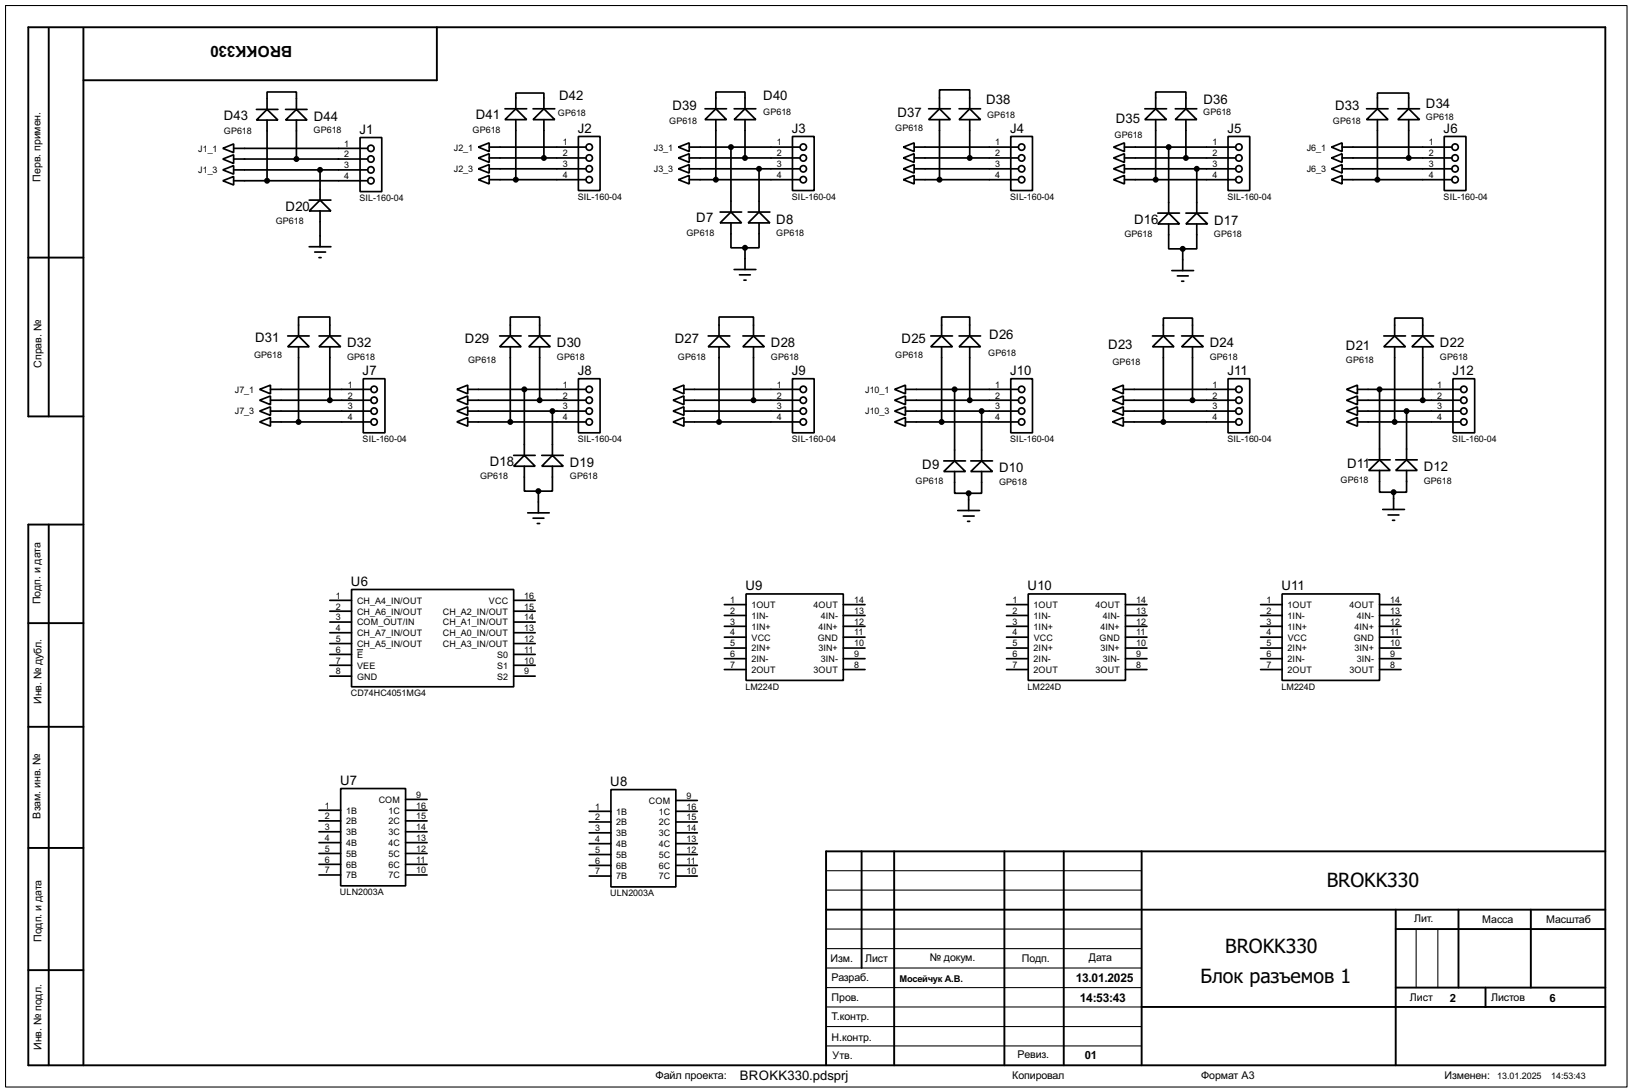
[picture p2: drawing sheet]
<svg xmlns="http://www.w3.org/2000/svg" width="383mm" height="256mm" viewBox="0 0 383 256" stroke-linecap="round" stroke-linejoin="round" font-family="sans-serif">
<path d="M1.3 1.3h381v254h-381zM194.1 218.2h74.2M194.1 209.1h74.2M194.1 204.5h74.2M332.8 218.2v13.8M337.9 218.2v13.8M194.1 222.8h74.2M194.1 232h74.2M194.1 236.5h74.2M194.1 227.4h74.2M194.1 241.1h74.2M194.1 245.7h74.2" fill="none" stroke="#000" stroke-width=".25"/>
<g fill="none" stroke="#000" stroke-width=".45">
<path d="M11.5 6.7v91.1M19.6 6.7v243.5M102.7 6.4v12.5h-83.1M6.7 60.5h12.9M19.6 97.8h-12.9v-91.4h370.5v243.8h-370.5v-127h12.9M11.5 123.2v127M6.7 146.4h12.9M6.7 170.7h12.9M6.7 199.2h12.9M202.5 200v27.4M210.1 200v50.2M236 200v50.2"/>
<path d="M250 200v50.2M268.3 200v50.2M377.2 200h-183.1v50.2M194.1 213.7h183.1M328 213.7v36.5M328 218.2h49.2M342.7 213.7v18.3M359.7 213.7v18.3M6.7 227.9h12.9M268.3 236.5h108.9M328 232h49.2M349.1 232v4.5"/>
</g>
<g fill="none" stroke="#000" stroke-width=".4">
<path d="M52.4 34.9l2.5-1.1v2.1zM52.4 37.4l2.5-1v2zM52.4 39.9l2.5-1v2zM54.9 34.9h31.5M54.9 39.9h31.5M54.9 37.4h31.5M60.3 25.7h5M62.8 25.7l2.5 2.5h-5zM62.8 25.7v-4.1h6.9v4.1M62.8 28.2v14.3M67.1 28.2l2.6-2.5 2.5 2.5zM67.1 25.7h5.1"/>
<path d="M69.7 28.2v9.2M75.2 39.9v7.1M84.6 32.3h5.1v12.7h-5.1zM112.4 34.6l2.6-1v2zM112.4 37.1l2.6-1v2.1zM112.4 39.7l2.6-1v2zM115 34.6h22.7M115 39.7h22.7M115 37.1h22.7M118.7 25.6h5.1M121.2 25.6l2.6 2.5h-5.1zM121.2 25.6v-3.7h6.6v3.7"/>
<path d="M121.2 28.1v14.1M125.3 25.6h5.1M127.8 25.6l2.6 2.5h-5.1zM127.8 28.1v9M135.9 32.1h5.1v12.7h-5.1zM159.4 34.6l2.6-1v2zM159.4 37.1l2.6-1v2.1zM159.4 39.7l2.6-1v2zM162 34.6h26M162 39.7h26M162 37.1h26M165.7 25.6h5"/>
<path d="M168.2 25.6l2.5 2.5h-5zM168.2 25.6v-4h6.9v4M168.2 28.1v14.1M171.8 34.6v15.2M172.5 25.6h5.1M175.1 25.6l2.5 2.5h-5.1zM175.1 28.1v9M178.4 39.7v10.1M186.2 32.1h5.1v12.7h-5.1zM212.3 34.6l2.5-1v2zM212.3 37.1l2.5-1v2.1zM212.3 39.7l2.5-1v2z"/>
<path d="M214.8 34.6h24.5M214.8 39.7h24.5M214.8 37.1h24.5M218.2 25.6h5.1M220.8 25.6l2.5 2.5h-5.1zM220.8 25.6v-4.5h7.1v4.5M220.8 28.1v14.1M225.4 25.6h5M227.9 25.6l2.5 2.5h-5zM227.9 28.1v9M237.5 32.1h5.1v12.7h-5.1zM261.7 34.6l2.5-1v2z"/>
<path d="M261.7 37.1l2.5-1v2.1zM261.7 39.7l2.5-1v2zM264.2 34.6h26.2M264.2 39.7h26.2M264.2 37.1h26.2M269 28.1l2.6-2.5 2.5 2.5zM269 25.6h5.1M271.6 25.6v-4h7.1v4M271.6 28.1v14.1M274.6 34.6v15.5M276.2 25.6h5M278.7 25.6l2.5 2.5h-5z"/>
<path d="M278.7 28.1v9M281.2 39.7v10.4M288.6 32.1h5.1v12.7h-5.1zM312.9 34.6l2.5-1v2zM312.9 37.1l2.5-1v2.1zM312.9 39.7l2.5-1v2zM315.4 34.6h25.8M315.4 39.7h25.8M315.4 37.1h25.8M321.1 28.1l2.6-2.5 2.5 2.5zM321.1 25.6h5.1M323.7 25.6v-3.7h7.3v3.7"/>
<path d="M323.7 28.1v14.1M328.5 28.1l2.5-2.5 2.6 2.5zM328.5 25.6h5.1M331 28.1v9M339.4 32.1h5.1v12.7h-5.1zM52.4 42.5l2.5-1v2zM54.9 42.5h31.5M72.7 47h5.1M72.7 58h5.1M74 59.2h2.5M75.2 47l2.6 2.6h-5.1zM75.2 49.6v8.4"/>
<path d="M112.4 42.2l2.6-1v2zM115 42.2h22.7M159.4 42.2l2.6-1v2zM162 42.2h26M169.2 49.8h5.1M171.8 49.8l2.5 2.6h-5.1zM171.8 52.4v5.8h3.3M175.1 58.2v5.1M175.8 49.8h5.1M178.4 49.8l2.5 2.6h-5.1zM178.4 52.4v5.8h-3.3M212.3 42.2l2.5-1v2z"/>
<path d="M214.8 42.2h24.5M261.7 42.2l2.5-1v2zM264.2 42.2h26.2M272.1 50.1h5.1M274.6 50.1l2.6 2.5h-5.1zM274.6 52.6v5.9h3.3M277.9 58.5v5.1M278.7 50.1h5.1M281.2 50.1l2.6 2.5h-5.1zM281.2 52.6v5.9h-3.3M312.9 42.2l2.5-1v2zM315.4 42.2h25.8"/>
<path d="M67.6 78.9h5.1M70.2 78.9l2.5 2.6h-5.1zM70.2 78.9v-4.4h7.3v4.4M75 60.5h.5M75 78.9h5.1M77.5 78.9l2.6 2.6h-5.1zM117.4 78.9h5.1M119.9 78.9l2.6 2.6h-5.1zM119.9 78.9v-4.4h6.9v4.4M124.3 78.9h5M126.8 78.9l2.5 2.6h-5zM166.4 78.9h5.1"/>
<path d="M169 78.9v-4.4h8.1v4.4M172.5 63.3h5.1M173.8 64.6h2.5M174.6 78.9h5M174.8 65.8h.5M177.1 78.9l2.5 2.6h-5zM218.7 78.9h5.1M221.3 78.9l2.5 2.6h-5.1zM221.3 78.9v-4.4h6.6v4.4M225.4 78.9h5M227.9 78.9l2.5 2.6h-5zM270.8 78.9h5.1"/>
<path d="M273.4 78.9l2.5 2.6h-5.1zM273.4 78.9v-4.2h6.8v4.2M275.4 63.6h5.1M276.7 64.8h2.5M277.7 66.1h.5M277.7 78.9h5.1M325.2 78.9h5.1M327.7 78.9v-4.2h6.6v4.2M331.8 78.9h5.1M61 91.5l2.6-1v2zM61 94l2.6-1v2.1zM61 96.6l2.6-1v2z"/>
<path d="M61 99.1l2.6-1v2zM63.6 91.5h23.6M63.6 96.6h23.6M63.6 94h23.6M63.6 99.1h23.6M70.2 81.5v17.6M77.5 81.5v12.5M85.4 89h5.1v12.7h-5.1zM107.4 91.5l2.5-1v2zM107.4 94l2.5-1v2.1zM107.4 96.6l2.5-1v2zM107.4 99.1l2.5-1v2z"/>
<path d="M109.9 91.5h27.8M109.9 96.6h27.8M109.9 94h27.8M109.9 99.1h27.8M119.9 81.5v17.6M123.2 91.5v15.5M126.8 81.5v12.5M129.8 96.6v10.4M135.9 89h5.1v12.7h-5.1zM158.2 91.5l2.5-1v2zM158.2 94l2.5-1v2.1zM158.2 96.6l2.5-1v2z"/>
<path d="M158.2 99.1l2.5-1v2zM160.7 91.5h27.3M160.7 96.6h27.3M160.7 94h27.3M160.7 99.1h27.3M166.4 81.5l2.6-2.6 2.5 2.6zM169 81.5v17.6M177.1 81.5v12.5M186.2 89h5.1v12.7h-5.1zM210.2 91.5l2.6-1v2zM210.2 94l2.6-1v2.1zM210.2 96.6l2.6-1v2z"/>
<path d="M210.2 99.1l2.6-1v2zM212.8 91.5h26.5M212.8 96.6h26.5M212.8 94h26.5M212.8 99.1h26.5M221.3 81.5v17.6M224.3 91.5v16.8M227.9 81.5v12.5M230.7 96.6v11.7M237.5 89h5.1v12.7h-5.1zM261.4 91.5l2.6-1v2zM261.4 94l2.6-1v2.1z"/>
<path d="M261.4 96.6l2.6-1v2zM261.4 99.1l2.6-1v2zM264 91.5h26.4M264 96.6h26.4M264 94h26.4M264 99.1h26.4M273.4 81.5v17.6M277.7 81.5l2.5-2.6 2.6 2.6zM280.2 81.5v12.5M288.6 89h5.1v12.7h-5.1zM316.4 91.5l2.6-1v2zM316.4 94l2.6-1v2.1z"/>
<path d="M316.4 96.6l2.6-1v2zM316.4 99.1l2.6-1v2zM319 91.5h24.2M319 96.6h24.2M319 94h24.2M319 99.1h24.2M324.2 91.5v16.5M325.2 81.5l2.5-2.6 2.6 2.6zM327.7 81.5v17.6M330.5 96.6v11.4M331.8 81.5l2.5-2.6 2.6 2.6zM334.3 81.5v12.5"/>
<path d="M341.4 89h5.1v12.7h-5.1zM120.7 107h5.1M123.2 107l2.6 2.5h-5.1zM123.2 109.5v5.9h3.3M126.5 115.4v5.1M127.3 107h5.1M129.8 107l2.6 2.5h-5.1zM129.8 109.5v5.9h-3.3M221.8 110.8l2.5-2.5 2.6 2.5zM221.8 108.3h5.1M224.3 110.8v5.1h3.3M225.1 119.9h5.1"/>
<path d="M227.6 115.9v4M228.1 110.8l2.6-2.5 2.5 2.5zM228.1 108.3h5.1M230.7 110.8v5.1h-3.1M321.6 110.5l2.6-2.5 2.5 2.5zM321.6 108h5.1M324.2 110.5v5.1h3.3M324.9 119.7h5.1M327.5 115.6v4.1M328 110.5l2.5-2.5 2.5 2.5zM328 108h5M330.5 110.5v5.1h-3"/>
<path d="M82.6 138.5h38.1v22.8h-38.1zM124 120.5h5.1M125.3 121.7h2.5M126.3 123h.5M175.3 139.5h22.9v20.3h-22.9zM226.4 121.2h2.5M227.4 122.5h.5M241.6 139.5h22.9v20.3h-22.9zM301.3 139.5h22.9v20.3h-22.9zM326.2 121h2.5M327.2 122.2h.5M77.5 141h5.1"/>
<path d="M77.5 143.6h5.1M77.5 146.1h5.1M77.5 148.6h5.1M77.5 151.2h5.1M77.5 153.7h5.1M77.5 156.3h5.1M77.5 158.8h5.1M120.7 141h5.1M120.7 143.6h5.1M120.7 146.1h5.1M120.7 148.6h5.1M120.7 151.2h5.1"/>
<path d="M120.7 153.7h5.1M120.7 156.3h5.1M120.7 158.8h5.1M170.2 142h5.1M170.2 144.6h5.1M170.2 147.1h5.1M170.2 149.7h5.1M170.2 152.2h5.1M170.2 154.7h5.1M170.2 157.3h5.1M198.2 142h5.1M198.2 144.6h5.1"/>
<path d="M198.2 147.1h5.1M198.2 149.7h5.1M198.2 152.2h5.1M198.2 154.7h5.1M198.2 157.3h5.1M236.5 142h5.1M236.5 144.6h5.1M236.5 147.1h5.1M236.5 149.7h5.1M236.5 152.2h5.1M236.5 154.7h5.1M236.5 157.3h5.1"/>
<path d="M264.5 142h5M264.5 144.6h5M264.5 147.1h5M264.5 149.7h5M264.5 152.2h5M264.5 154.7h5M264.5 157.3h5M296.2 142h5.1M296.2 144.6h5.1M296.2 147.1h5.1M296.2 149.7h5.1M296.2 152.2h5.1"/>
<path d="M296.2 154.7h5.1M296.2 157.3h5.1M324.2 142h5M324.2 144.6h5M324.2 147.1h5M324.2 149.7h5M324.2 152.2h5M324.2 154.7h5M324.2 157.3h5M75 190.3h5.1M75 192.8h5.1M75 195.4h5.1"/>
<path d="M75 197.9h5.1M80.1 185.2h15.2v22.9h-15.2zM95.3 190.3h5.1M95.3 192.8h5.1M95.3 195.4h5.1M95.3 197.9h5.1M95.3 187.8h5.1M138.5 190.6h5.1M138.5 193.1h5.1M138.5 195.6h5.1M138.5 198.2h5.1M143.6 185.5h15.2v22.8h-15.2z"/>
<path d="M158.8 190.6h5.1M158.8 193.1h5.1M158.8 195.6h5.1M158.8 198.2h5.1M158.8 188h5.1M75 200.5h5.1M75 203h5.1M75 205.5h5.1M95.3 200.5h5.1M95.3 203h5.1M95.3 205.5h5.1M138.5 200.7h5.1"/>
<path d="M138.5 203.3h5.1M138.5 205.8h5.1M158.8 200.7h5.1M158.8 203.3h5.1M158.8 205.8h5.1"/>
<circle cx="87.1" cy="37.4" r=".75"/>
<circle cx="87.1" cy="39.9" r=".75"/>
<circle cx="87.1" cy="34.9" r=".75"/>
<circle cx="138.4" cy="37.1" r=".75"/>
<circle cx="138.4" cy="39.7" r=".75"/>
<circle cx="138.4" cy="34.6" r=".75"/>
<circle cx="188.7" cy="39.7" r=".75"/>
<circle cx="188.7" cy="34.6" r=".75"/>
<circle cx="188.7" cy="37.1" r=".75"/>
<circle cx="240" cy="39.7" r=".75"/>
<circle cx="240" cy="37.1" r=".75"/>
<circle cx="240" cy="34.6" r=".75"/>
<circle cx="291.1" cy="34.6" r=".75"/>
<circle cx="291.1" cy="37.1" r=".75"/>
<circle cx="291.1" cy="39.7" r=".75"/>
<circle cx="341.9" cy="37.1" r=".75"/>
<circle cx="341.9" cy="39.7" r=".75"/>
<circle cx="341.9" cy="34.6" r=".75"/>
<circle cx="87.1" cy="42.5" r=".75"/>
<circle cx="138.4" cy="42.2" r=".75"/>
<circle cx="188.7" cy="42.2" r=".75"/>
<circle cx="240" cy="42.2" r=".75"/>
<circle cx="291.1" cy="42.2" r=".75"/>
<circle cx="341.9" cy="42.2" r=".75"/>
<circle cx="87.9" cy="99.1" r=".75"/>
<circle cx="87.9" cy="96.6" r=".75"/>
<circle cx="87.9" cy="91.5" r=".75"/>
<circle cx="87.9" cy="94" r=".75"/>
<circle cx="138.4" cy="99.1" r=".75"/>
<circle cx="138.4" cy="91.5" r=".75"/>
<circle cx="138.4" cy="96.6" r=".75"/>
<circle cx="138.4" cy="94" r=".75"/>
<circle cx="188.7" cy="96.6" r=".75"/>
<circle cx="188.7" cy="94" r=".75"/>
<circle cx="188.7" cy="91.5" r=".75"/>
<circle cx="188.7" cy="99.1" r=".75"/>
<circle cx="240" cy="91.5" r=".75"/>
<circle cx="240" cy="94" r=".75"/>
<circle cx="240" cy="99.1" r=".75"/>
<circle cx="240" cy="96.6" r=".75"/>
<circle cx="291.1" cy="99.1" r=".75"/>
<circle cx="291.1" cy="96.6" r=".75"/>
<circle cx="291.1" cy="91.5" r=".75"/>
<circle cx="291.1" cy="94" r=".75"/>
<circle cx="343.9" cy="91.5" r=".75"/>
<circle cx="343.9" cy="99.1" r=".75"/>
<circle cx="343.9" cy="96.6" r=".75"/>
<circle cx="343.9" cy="94" r=".75"/>
</g>
<path d="M83.9 152.6h1.4" fill="none" stroke="#000" stroke-width=".23"/>
<g fill="#000" stroke="#000" stroke-width=".4">
<circle cx="69.6" cy="37.4" r=".5"/>
<circle cx="75.2" cy="39.9" r=".5"/>
<circle cx="127.8" cy="37.1" r=".5"/>
<circle cx="171.7" cy="34.6" r=".5"/>
<circle cx="175" cy="37.1" r=".5"/>
<circle cx="178.3" cy="39.7" r=".5"/>
<circle cx="227.8" cy="37.1" r=".5"/>
<circle cx="274.6" cy="34.6" r=".5"/>
<circle cx="278.6" cy="37.1" r=".5"/>
<circle cx="281.2" cy="39.7" r=".5"/>
<circle cx="331" cy="37.1" r=".5"/>
<circle cx="62.7" cy="42.5" r=".5"/>
<circle cx="121.2" cy="42.2" r=".5"/>
<circle cx="168.2" cy="42.2" r=".5"/>
<circle cx="175" cy="58.2" r=".5"/>
<circle cx="220.7" cy="42.2" r=".5"/>
<circle cx="271.5" cy="42.2" r=".5"/>
<circle cx="277.9" cy="58.5" r=".5"/>
<circle cx="323.6" cy="42.2" r=".5"/>
<circle cx="70.1" cy="99.1" r=".5"/>
<circle cx="77.5" cy="94" r=".5"/>
<circle cx="119.9" cy="99.1" r=".5"/>
<circle cx="123.2" cy="91.5" r=".5"/>
<circle cx="126.8" cy="94" r=".5"/>
<circle cx="129.8" cy="96.6" r=".5"/>
<circle cx="168.9" cy="99.1" r=".5"/>
<circle cx="177" cy="94" r=".5"/>
<circle cx="221.2" cy="99.1" r=".5"/>
<circle cx="224.3" cy="91.5" r=".5"/>
<circle cx="227.8" cy="94" r=".5"/>
<circle cx="230.6" cy="96.6" r=".5"/>
<circle cx="273.3" cy="99.1" r=".5"/>
<circle cx="280.2" cy="94" r=".5"/>
<circle cx="324.1" cy="91.5" r=".5"/>
<circle cx="327.7" cy="99.1" r=".5"/>
<circle cx="330.5" cy="96.6" r=".5"/>
<circle cx="334.3" cy="94" r=".5"/>
<circle cx="126.5" cy="115.4" r=".5"/>
<circle cx="227.6" cy="115.9" r=".5"/>
<circle cx="327.4" cy="115.6" r=".5"/>
</g>
<g font-size="5.6">
<text x="311.8" y="208.3">BROKK330</text>
<text x="287.9" y="223.8">BROKK330</text>
<text x="282.1" y="230.9">Блок разъемов 1</text>
</g>
<text font-size="4.1" x="68.7" y="10.8" transform="rotate(-180 68.7 10.8)">BROKK330</text>
<g font-size="3.5">
<text x="131.4" y="23.4">D42</text>
<text x="179.4" y="23.4">D40</text>
<text x="52.6" y="28.2">D43</text>
<text x="73.7" y="28.4">D44</text>
<text x="111.8" y="28">D41</text>
<text x="158" y="26">D39</text>
<text x="210.9" y="27.5">D37</text>
<text x="231.7" y="24.4">D38</text>
<text x="262.2" y="29">D35</text>
<text x="282.8" y="24.4">D36</text>
<text x="313.7" y="26">D33</text>
<text x="335.1" y="25.4">D34</text>
<text x="84.5" y="31.5">J1</text>
<text x="135.8" y="31.3">J2</text>
<text x="186.1" y="31.3">J3</text>
<text x="237.4" y="31.3">J4</text>
<text x="288.4" y="31.3">J5</text>
<text x="339.2" y="31.3">J6</text>
<text x="67.1" y="49.4">D20</text>
<text x="163.6" y="52.2">D7</text>
<text x="182.4" y="52.5">D8</text>
<text x="266.5" y="52.5">D16</text>
<text x="285.3" y="52.8">D17</text>
<text x="60" y="80.3">D31</text>
<text x="81.6" y="81.6">D32</text>
<text x="109.3" y="80.6">D29</text>
<text x="130.9" y="81.6">D30</text>
<text x="158.6" y="80.6">D27</text>
<text x="181.2" y="81.6">D28</text>
<text x="211.9" y="80.6">D25</text>
<text x="232.5" y="79.6">D26</text>
<text x="260.4" y="81.8">D23</text>
<text x="284.3" y="81.6">D24</text>
<text x="316.3" y="82.1">D21</text>
<text x="338.4" y="81.6">D22</text>
<text x="85.2" y="88.2">J7</text>
<text x="135.8" y="88.2">J8</text>
<text x="186.1" y="88.2">J9</text>
<text x="237.4" y="88.2">J10</text>
<text x="288.4" y="88.2">J11</text>
<text x="341.3" y="88.2">J12</text>
<text x="115.1" y="109.4">D18</text>
<text x="133.9" y="109.7">D19</text>
<text x="216.7" y="110.2">D9</text>
<text x="234.8" y="111">D10</text>
<text x="316.5" y="109.9">D11</text>
<text x="334.6" y="110.7">D12</text>
<text x="82.5" y="137.7">U6</text>
<text x="175.2" y="138.7">U9</text>
<text x="241.5" y="138.7">U10</text>
<text x="301.1" y="138.7">U11</text>
<text x="79.9" y="184.4">U7</text>
<text x="143.4" y="184.7">U8</text>
<text x="173.8" y="253.6">BROKK330.pdsprj</text>
</g>
<g font-size="3.2">
<text x="252.8" y="230.7">13.01.2025</text>
<text x="253.8" y="235.4">14:53:43</text>
</g>
<g font-size="3">
<text x="340.7" y="235.4">2</text>
<text x="364.1" y="235.4">6</text>
<text x="254.9" y="248.8">01</text>
</g>
<text font-size="2.9" x="154" y="253.5">Файл проекта:</text>
<g font-size="2.8">
<text x="9.5" y="42.7" transform="rotate(-90 9.5 42.7)">Перв. примен.</text>
<text x="9.7" y="86.4" transform="rotate(-90 9.7 86.4)">Справ. №</text>
<text x="9.5" y="142" transform="rotate(-90 9.5 142)">Подп. и дата</text>
<text x="9.7" y="165.4" transform="rotate(-90 9.7 165.4)">Инв. № дубл.</text>
<text x="9.5" y="192.3" transform="rotate(-90 9.5 192.3)">Взам. инв. №</text>
<text x="9.8" y="221.2" transform="rotate(-90 9.8 221.2)">Подп. и дата</text>
<text x="332.3" y="216.5">Лит.</text>
<text x="348.3" y="216.8">Масса</text>
<text x="363.3" y="216.8">Масштаб</text>
<text x="195.1" y="225.9">Изм.</text>
<text x="203.3" y="225.9">Лист</text>
<text x="218.5" y="225.7">№ докум.</text>
<text x="240.1" y="225.9">Подп.</text>
<text x="255.8" y="225.7">Дата</text>
<text x="195.4" y="230.5">Разраб.</text>
<text x="195.4" y="235.1">Пров.</text>
<text x="195.4" y="239.6">Т.контр.</text>
<text x="331.3" y="235.1">Лист</text>
<text x="350.3" y="235.1">Листов</text>
<text x="195.4" y="244.5">Н.контр.</text>
<text x="9.8" y="246.6" transform="rotate(-90 9.8 246.6)">Инв. № подл.</text>
<text x="195.6" y="248.8">Утв.</text>
<text x="239.1" y="248.5">Ревиз.</text>
<text x="237.8" y="253.5">Копировал</text>
<text x="282.2" y="253.5">Формат А3</text>
<text x="339.4" y="253.5">Изменен:</text>
</g>
<text font-size="2.5" x="211.4" y="230.6">Мосейчук А.В.</text>
<g font-size="2.4">
<text x="131.1" y="27.4">GP618</text>
<text x="157.2" y="29.2">GP618</text>
<text x="179.3" y="27.1">GP618</text>
<text x="231.9" y="27.6">GP618</text>
<text x="282.7" y="27.1">GP618</text>
<text x="313.2" y="29.2">GP618</text>
<text x="335" y="28.1">GP618</text>
<text x="46.6" y="35.6">J1_1</text>
<text x="52.6" y="31.6">GP618</text>
<text x="73.7" y="31.3">GP618</text>
<text x="80.9" y="34.5">1</text>
<text x="106.6" y="35.3">J2_1</text>
<text x="111" y="31.1">GP618</text>
<text x="132.3" y="34.2">1</text>
<text x="153.6" y="35.3">J3_1</text>
<text x="182.5" y="34.2">1</text>
<text x="210.3" y="30.7">GP618</text>
<text x="233.9" y="34.2">1</text>
<text x="261.9" y="32.5">GP618</text>
<text x="284.9" y="34.2">1</text>
<text x="307" y="35.3">J6_1</text>
<text x="335.7" y="34.2">1</text>
<text x="46.6" y="40.7">J1_3</text>
<text x="80.9" y="37">2</text>
<text x="80.9" y="39.5">3</text>
<text x="106.6" y="40.5">J2_3</text>
<text x="132.3" y="36.7">2</text>
<text x="132.3" y="39.2">3</text>
<text x="132.3" y="41.8">4</text>
<text x="153.6" y="40.5">J3_3</text>
<text x="182.5" y="36.7">2</text>
<text x="182.5" y="39.2">3</text>
<text x="182.5" y="41.8">4</text>
<text x="233.9" y="36.7">2</text>
<text x="233.9" y="39.2">3</text>
<text x="233.9" y="41.8">4</text>
<text x="284.9" y="36.7">2</text>
<text x="284.9" y="39.2">3</text>
<text x="284.9" y="41.8">4</text>
<text x="307" y="40.5">J6_3</text>
<text x="335.7" y="36.7">2</text>
<text x="335.7" y="39.2">3</text>
<text x="335.7" y="41.8">4</text>
<text x="80.9" y="42">4</text>
<text x="84.4" y="47.2">SIL-160-04</text>
<text x="135.7" y="46.9">SIL-160-04</text>
<text x="186" y="46.9">SIL-160-04</text>
<text x="237.3" y="46.9">SIL-160-04</text>
<text x="288.4" y="46.9">SIL-160-04</text>
<text x="339.2" y="46.9">SIL-160-04</text>
<text x="64.8" y="52.6">GP618</text>
<text x="161.3" y="55.4">GP618</text>
<text x="182.4" y="55.4">GP618</text>
<text x="264.2" y="55.7">GP618</text>
<text x="285.2" y="55.7">GP618</text>
<text x="59.7" y="84">GP618</text>
<text x="210.3" y="84">GP618</text>
<text x="232.2" y="83.5">GP618</text>
<text x="81.5" y="84.5">GP618</text>
<text x="110" y="85.3">GP618</text>
<text x="130.8" y="84.5">GP618</text>
<text x="159.3" y="84.5">GP618</text>
<text x="181.1" y="84.5">GP618</text>
<text x="261.4" y="85.7">GP618</text>
<text x="284.2" y="84.5">GP618</text>
<text x="316.2" y="85.3">GP618</text>
<text x="338.3" y="84.5">GP618</text>
<text x="55.2" y="92.3">J7_1</text>
<text x="81.7" y="91.1">1</text>
<text x="81.7" y="93.6">2</text>
<text x="132.3" y="91.1">1</text>
<text x="132.3" y="93.6">2</text>
<text x="182.5" y="91.1">1</text>
<text x="182.5" y="93.6">2</text>
<text x="203.3" y="92.3">J10_1</text>
<text x="233.9" y="91.1">1</text>
<text x="233.9" y="93.6">2</text>
<text x="284.9" y="91.1">1</text>
<text x="284.9" y="93.6">2</text>
<text x="337.7" y="91.1">1</text>
<text x="337.7" y="93.6">2</text>
<text x="55.2" y="97.4">J7_3</text>
<text x="81.7" y="96.2">3</text>
<text x="81.7" y="98.7">4</text>
<text x="132.3" y="96.2">3</text>
<text x="132.3" y="98.7">4</text>
<text x="182.5" y="96.2">3</text>
<text x="182.5" y="98.7">4</text>
<text x="203.3" y="97.4">J10_3</text>
<text x="233.9" y="96.2">3</text>
<text x="233.9" y="98.7">4</text>
<text x="284.9" y="96.2">3</text>
<text x="284.9" y="98.7">4</text>
<text x="337.7" y="96.2">3</text>
<text x="337.7" y="98.7">4</text>
<text x="85.2" y="103.9">SIL-160-04</text>
<text x="135.7" y="103.9">SIL-160-04</text>
<text x="186" y="103.9">SIL-160-04</text>
<text x="237.3" y="103.9">SIL-160-04</text>
<text x="288.4" y="103.9">SIL-160-04</text>
<text x="341.2" y="103.9">SIL-160-04</text>
<text x="112.8" y="112.6">GP618</text>
<text x="133.9" y="112.6">GP618</text>
<text x="215.1" y="113.6">GP618</text>
<text x="234.7" y="113.9">GP618</text>
<text x="315" y="113.4">GP618</text>
<text x="334.5" y="113.6">GP618</text>
<text x="78.9" y="140.6">1</text>
<text x="78.9" y="143.2">2</text>
<text x="83.9" y="141.8">CH_A4_IN/OUT</text>
<text x="114.9" y="141.8">VCC</text>
<text x="123.2" y="140.6">16</text>
<text x="123.2" y="143.2">15</text>
<text x="171.6" y="141.6">1</text>
<text x="176.6" y="142.8">1OUT</text>
<text x="191.2" y="142.8">4OUT</text>
<text x="200.7" y="141.6">14</text>
<text x="237.9" y="141.6">1</text>
<text x="242.9" y="142.8">1OUT</text>
<text x="257.4" y="142.8">4OUT</text>
<text x="267" y="141.6">14</text>
<text x="297.6" y="141.6">1</text>
<text x="302.6" y="142.8">1OUT</text>
<text x="317.1" y="142.8">4OUT</text>
<text x="326.7" y="141.6">14</text>
<text x="78.9" y="145.7">3</text>
<text x="78.9" y="148.2">4</text>
<text x="83.9" y="144.4">CH_A6_IN/OUT</text>
<text x="83.9" y="146.9">COM_OUT/IN</text>
<text x="83.9" y="149.4">CH_A7_IN/OUT</text>
<text x="104" y="144.4">CH_A2_IN/OUT</text>
<text x="104" y="146.9">CH_A1_IN/OUT</text>
<text x="104" y="149.4">CH_A0_IN/OUT</text>
<text x="123.2" y="145.7">14</text>
<text x="123.2" y="148.2">13</text>
<text x="171.6" y="144.2">2</text>
<text x="171.6" y="146.7">3</text>
<text x="171.6" y="149.3">4</text>
<text x="176.6" y="145.4">1IN-</text>
<text x="176.6" y="147.9">1IN+</text>
<text x="192.3" y="147.9">4IN+</text>
<text x="192.9" y="145.4">4IN-</text>
<text x="200.7" y="144.2">13</text>
<text x="200.7" y="146.7">12</text>
<text x="200.7" y="149.3">11</text>
<text x="237.9" y="144.2">2</text>
<text x="237.9" y="146.7">3</text>
<text x="237.9" y="149.3">4</text>
<text x="242.9" y="145.4">1IN-</text>
<text x="242.9" y="147.9">1IN+</text>
<text x="258.6" y="147.9">4IN+</text>
<text x="259.1" y="145.4">4IN-</text>
<text x="267" y="144.2">13</text>
<text x="267" y="146.7">12</text>
<text x="267" y="149.3">11</text>
<text x="297.6" y="144.2">2</text>
<text x="297.6" y="146.7">3</text>
<text x="297.6" y="149.3">4</text>
<text x="302.6" y="145.4">1IN-</text>
<text x="302.6" y="147.9">1IN+</text>
<text x="318.3" y="147.9">4IN+</text>
<text x="318.8" y="145.4">4IN-</text>
<text x="326.7" y="144.2">13</text>
<text x="326.7" y="146.7">12</text>
<text x="326.7" y="149.3">11</text>
<text x="78.9" y="150.8">5</text>
<text x="78.9" y="153.3">6</text>
<text x="78.9" y="155.9">7</text>
<text x="83.9" y="152">CH_A5_IN/OUT</text>
<text x="83.9" y="154.5">E</text>
<text x="104" y="152">CH_A3_IN/OUT</text>
<text x="116.8" y="154.5">S0</text>
<text x="123.2" y="150.8">12</text>
<text x="123.2" y="153.3">11</text>
<text x="123.2" y="155.9">10</text>
<text x="171.6" y="151.8">5</text>
<text x="171.6" y="154.3">6</text>
<text x="176.6" y="153">2IN+</text>
<text x="176.6" y="155.5">2IN-</text>
<text x="176.6" y="150.5">VCC</text>
<text x="192.1" y="150.5">GND</text>
<text x="192.3" y="153">3IN+</text>
<text x="192.9" y="155.5">3IN-</text>
<text x="200.7" y="151.8">10</text>
<text x="200.7" y="154.3">9</text>
<text x="237.9" y="151.8">5</text>
<text x="237.9" y="154.3">6</text>
<text x="242.9" y="153">2IN+</text>
<text x="242.9" y="155.5">2IN-</text>
<text x="242.9" y="150.5">VCC</text>
<text x="258.4" y="150.5">GND</text>
<text x="258.6" y="153">3IN+</text>
<text x="259.1" y="155.5">3IN-</text>
<text x="267" y="151.8">10</text>
<text x="267" y="154.3">9</text>
<text x="297.6" y="151.8">5</text>
<text x="297.6" y="154.3">6</text>
<text x="302.6" y="153">2IN+</text>
<text x="302.6" y="155.5">2IN-</text>
<text x="302.6" y="150.5">VCC</text>
<text x="318.1" y="150.5">GND</text>
<text x="318.3" y="153">3IN+</text>
<text x="318.8" y="155.5">3IN-</text>
<text x="326.7" y="151.8">10</text>
<text x="326.7" y="154.3">9</text>
<text x="78.9" y="158.4">8</text>
<text x="83.9" y="157.1">VEE</text>
<text x="83.9" y="159.6">GND</text>
<text x="116.8" y="157.1">S1</text>
<text x="116.8" y="159.6">S2</text>
<text x="123.2" y="158.4">9</text>
<text x="171.6" y="156.9">7</text>
<text x="176.6" y="158.1">2OUT</text>
<text x="191.2" y="158.1">3OUT</text>
<text x="200.7" y="156.9">8</text>
<text x="237.9" y="156.9">7</text>
<text x="242.9" y="158.1">2OUT</text>
<text x="257.4" y="158.1">3OUT</text>
<text x="267" y="156.9">8</text>
<text x="297.6" y="156.9">7</text>
<text x="302.6" y="158.1">2OUT</text>
<text x="317.1" y="158.1">3OUT</text>
<text x="326.7" y="156.9">8</text>
<text x="82.4" y="163.5">CD74HC4051MG4</text>
<text x="175.1" y="162">LM224D</text>
<text x="241.4" y="162">LM224D</text>
<text x="301.1" y="162">LM224D</text>
<text x="76.4" y="189.9">1</text>
<text x="81.3" y="191.1">1B</text>
<text x="89" y="188.6">COM</text>
<text x="91.3" y="191.1">1C</text>
<text x="97.8" y="189.9">16</text>
<text x="97.8" y="187.3">9</text>
<text x="139.9" y="190.1">1</text>
<text x="144.8" y="191.4">1B</text>
<text x="152.5" y="188.8">COM</text>
<text x="154.8" y="191.4">1C</text>
<text x="161.3" y="190.1">16</text>
<text x="161.3" y="187.6">9</text>
<text x="76.4" y="192.4">2</text>
<text x="76.4" y="195">3</text>
<text x="76.4" y="197.5">4</text>
<text x="81.3" y="193.6">2B</text>
<text x="81.3" y="196.1">3B</text>
<text x="91.3" y="193.6">2C</text>
<text x="91.3" y="196.1">3C</text>
<text x="97.8" y="192.4">15</text>
<text x="97.8" y="195">14</text>
<text x="97.8" y="197.5">13</text>
<text x="139.9" y="192.7">2</text>
<text x="139.9" y="195.2">3</text>
<text x="139.9" y="197.8">4</text>
<text x="144.8" y="193.9">2B</text>
<text x="144.8" y="196.4">3B</text>
<text x="154.8" y="193.9">2C</text>
<text x="154.8" y="196.4">3C</text>
<text x="161.3" y="192.7">15</text>
<text x="161.3" y="195.2">14</text>
<text x="161.3" y="197.8">13</text>
<text x="76.4" y="200.1">5</text>
<text x="76.4" y="202.6">6</text>
<text x="81.3" y="198.7">4B</text>
<text x="81.3" y="201.3">5B</text>
<text x="81.3" y="203.8">6B</text>
<text x="91.3" y="198.7">4C</text>
<text x="91.3" y="201.3">5C</text>
<text x="91.3" y="203.8">6C</text>
<text x="97.8" y="200.1">12</text>
<text x="97.8" y="202.6">11</text>
<text x="139.9" y="200.3">5</text>
<text x="139.9" y="202.8">6</text>
<text x="144.8" y="199">4B</text>
<text x="144.8" y="201.5">5B</text>
<text x="154.8" y="199">4C</text>
<text x="154.8" y="201.5">5C</text>
<text x="161.3" y="200.3">12</text>
<text x="161.3" y="202.8">11</text>
<text x="76.4" y="205.1">7</text>
<text x="81.3" y="206.3">7B</text>
<text x="91.3" y="206.3">7C</text>
<text x="97.8" y="205.1">10</text>
<text x="139.9" y="205.4">7</text>
<text x="144.8" y="204.1">6B</text>
<text x="144.8" y="206.6">7B</text>
<text x="154.8" y="204.1">6C</text>
<text x="154.8" y="206.6">7C</text>
<text x="161.3" y="205.4">10</text>
<text x="79.9" y="210.3">ULN2003A</text>
<text x="143.4" y="210.5">ULN2003A</text>
<text x="351.8" y="253.3">13.01.2025</text>
<text x="364.5" y="253.3">14:53:43</text>
</g>
</svg>
